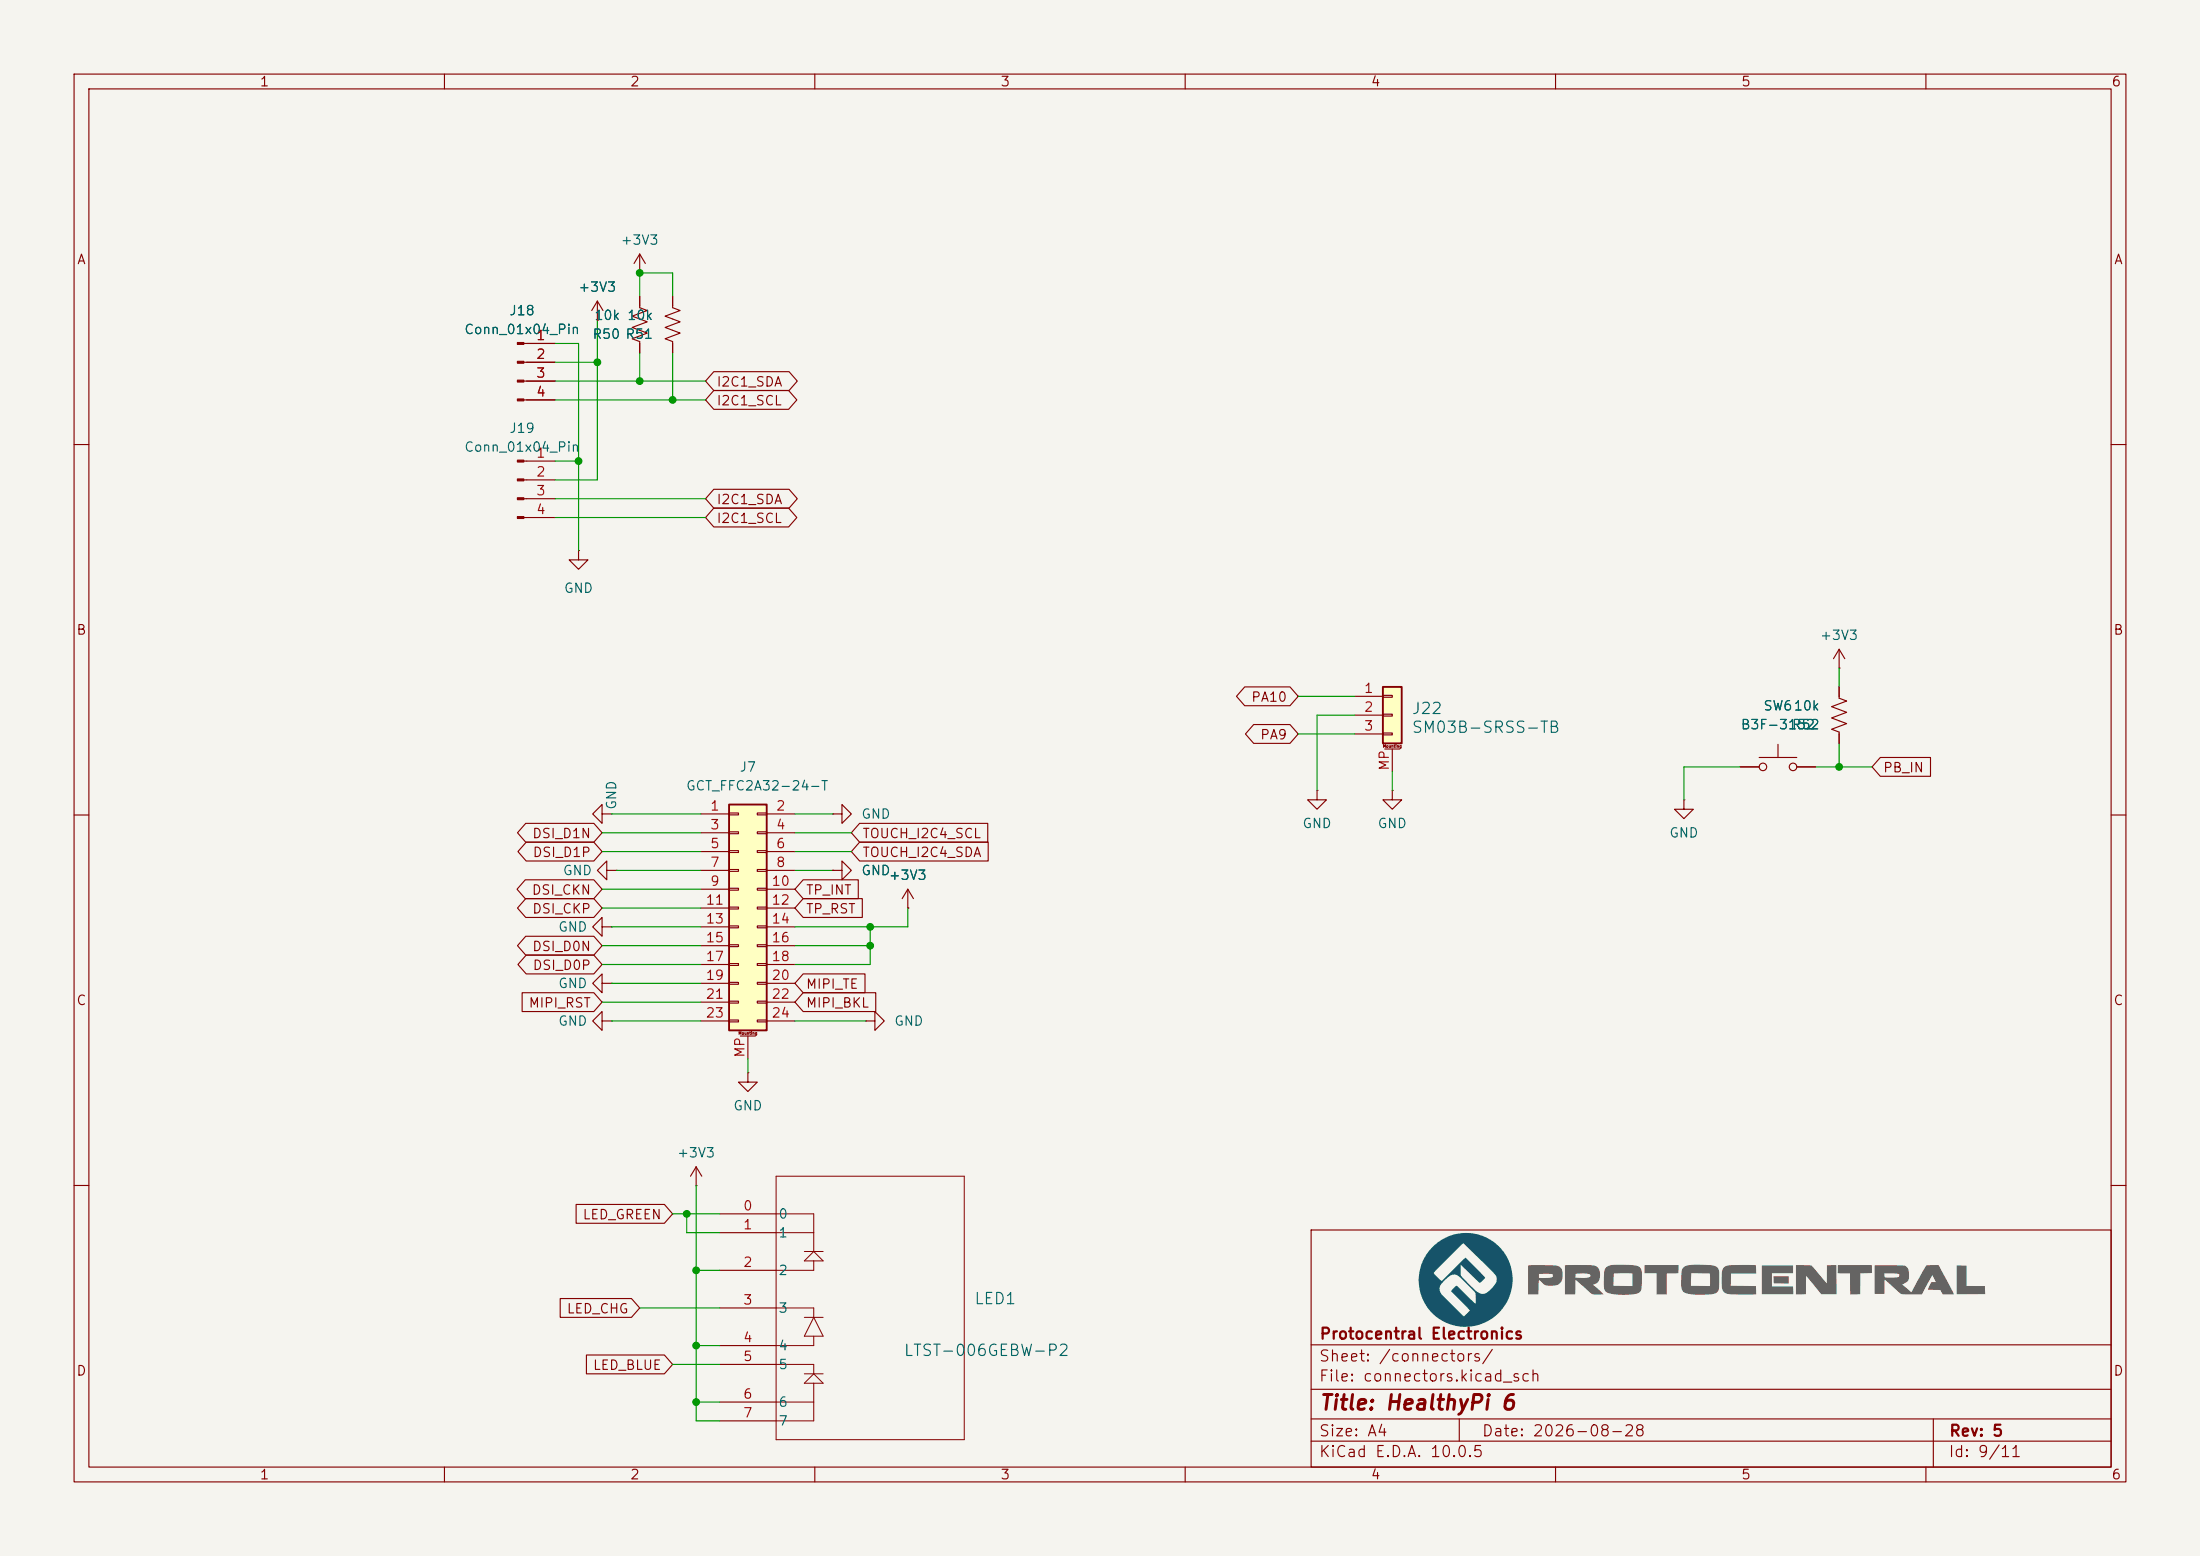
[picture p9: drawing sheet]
<svg xmlns="http://www.w3.org/2000/svg" width="297mm" height="210mm" viewBox="0 0 297 210" stroke-linecap="round" stroke-linejoin="round" font-family="sans-serif">
<path d="M0 0h297v210h-297z" fill="#f5f4ef" stroke="#f5f4ef" stroke-width=".14"/>
<g fill="none" stroke="#840000" stroke-width=".15">
<path d="M10 10h277v190h-277zM12 12h273v186h-273zM60 10v2M110 10v2M160 10v2M210 10v2M260 10v2M10 60h2M285 60h2M10 110h2M177.8 106.7v1.3h1.3l-1.3 1.2-1.3-1.2h1.3M177.8 106.7h.1"/>
<path d="M285 110h2M10 160h2M177 166h108v32h-108zM285 160h2M60 198v2M110 198v2M160 198v2M177 194.5h108M177 191.5h108M177 187.5h108M177 181.5h108M197 191.5v3"/>
<path d="M210 198v2M260 198v2M261 191.5v6.5"/>
</g>
<path d="M98.4 108.6h5.1v30.5h-5.1z" fill="#ffffc2"/>
<path d="M98.4 108.6h5.1v30.5h-5.1z" fill="none" stroke="#840000" stroke-width=".25"/>
<g fill="none" stroke="#840000" stroke-width=".15">
<path d="M86.4 36.8h.1M86.4 34.3v2.5M86.4 34.3l-.8 1.3M86.4 34.3l.7 1.3M70.7 46.4h4.2M70.7 48.9h4.2M70.7 51.4h4.2M70.7 54h4.2M80.6 43.2h.1M80.6 40.6l-.7 1.3M80.6 40.6l.8 1.3M80.6 40.6v2.6"/>
<path d="M86.4 40v1.5l1 .4-2.1 .8 2.1 .7-2.1 .8 2.1 .8-2.1 .7 1.1 .4v1.5M90.8 40v1.5l1 .4-2 .8 2 .7-2 .8 2 .8-2 .7 1 .4v1.5M70.7 62.2h4.2M70.7 64.8h4.2M70.7 67.3h4.2M70.7 69.9h4.2M78.1 74.3v1.3h1.3l-1.3 1.2-1.3-1.2h1.3M78.1 74.3h.1M248.3 92.7v1.5l1 .4-2 .8 2 .7-2 .8 2 .8-2 .7 1 .4v1.5M81.3 109.9v-1.3l-1.3 1.3 1.3 1.2v-1.2h1.2M81.9 117.5v-1.3l-1.3 1.3 1.3 1.2v-1.2h1.3M82.5 109.9h.1"/>
<path d="M83.2 117.5h.1M94.6 109.9h3.8M94.6 112.4h3.8M94.6 114.9h3.8M94.6 117.5h3.8M98.4 109.7h1.3v.3h-1.3zM98.4 112.3h1.3v.2h-1.3zM98.4 114.8h1.3v.3h-1.3zM98.4 117.3h1.3v.3h-1.3zM98.4 119.9h1.3v.2h-1.3zM102.2 109.7h1.3v.3h-1.3zM102.2 112.3h1.3v.2h-1.3z"/>
<path d="M102.2 114.8h1.3v.3h-1.3zM102.2 117.3h1.3v.3h-1.3zM102.2 119.9h1.3v.2h-1.3zM103.5 109.9h3.8M103.5 112.4h3.8M103.5 114.9h3.8M103.5 117.5h3.8M112.4 117.5h1.3v-1.3l1.2 1.3-1.2 1.2v-1.2M112.4 117.5h.1M112.4 109.9h1.3v-1.3l1.2 1.3-1.2 1.2v-1.2M112.4 109.9h.1M81.3 137.8v-1.3l-1.3 1.3 1.3 1.3v-1.3h1.2"/>
<path d="M81.3 125.1v-1.3l-1.3 1.3 1.3 1.3v-1.3h1.2M81.3 132.7v-1.3l-1.3 1.3 1.3 1.3v-1.3h1.2M82.5 137.8h.1M82.5 125.1h.1M82.5 132.7h.1M94.6 120h3.8M94.6 122.6h3.8M94.6 125.1h3.8M94.6 127.6h3.8M94.6 130.2h3.8M94.6 132.7h3.8M94.6 135.3h3.8"/>
<path d="M94.6 137.8h3.8M98.4 122.4h1.3v.3h-1.3zM98.4 125h1.3v.2h-1.3zM98.4 127.5h1.3v.3h-1.3zM98.4 130h1.3v.3h-1.3zM98.4 132.6h1.3v.2h-1.3zM98.4 135.1h1.3v.3h-1.3zM98.4 137.7h1.3v.2h-1.3zM99.9 139.8h2.1M101 139.8v3.1M102.2 122.4h1.3v.3h-1.3zM102.2 125h1.3v.2h-1.3z"/>
<path d="M102.2 127.5h1.3v.3h-1.3zM102.2 130h1.3v.3h-1.3zM102.2 132.6h1.3v.2h-1.3zM102.2 135.1h1.3v.3h-1.3zM102.2 137.7h1.3v.2h-1.3zM103.5 120h3.8M103.5 122.6h3.8M103.5 125.1h3.8M103.5 127.6h3.8M103.5 130.2h3.8M103.5 132.7h3.8M103.5 135.3h3.8"/>
<path d="M103.5 137.8h3.8M116.8 137.8h1.3v-1.3l1.3 1.3-1.3 1.3v-1.3M116.8 137.8h.1M94 157.5l-.8 1.3M94 157.5l.7 1.3M94 157.5v2.5M101 144.8v1.3h1.2l-1.2 1.2-1.3-1.2h1.3M101 144.8h.1M94 160h.1"/>
</g>
<g fill="#840000" stroke="#840000" stroke-width=".15">
<path d="M69.8 62.1h.9v.3h-.9z"/>
<path d="M69.8 64.6h.9v.3h-.9z"/>
<path d="M69.8 67.2h.9v.2h-.9z"/>
<path d="M69.8 69.7h.9v.3h-.9z"/>
<path d="M69.8 46.2h.9v.3h-.9z"/>
<path d="M69.8 48.8h.9v.2h-.9z"/>
<path d="M69.8 51.3h.9v.3h-.9z"/>
<path d="M69.8 53.8h.9v.3h-.9z"/>
</g>
<path d="M186.7 92.7h2.5v7.6h-2.5z" fill="#ffffc2"/>
<path d="M186.7 92.7h2.5v7.6h-2.5z" fill="none" stroke="#840000" stroke-width=".25"/>
<path d="M182.9 94h3.8M182.9 96.5h3.8M182.9 99.1h3.8M186.7 93.9h1.3v.2h-1.3zM186.7 96.4h1.3v.2h-1.3zM186.7 98.9h1.3v.3h-1.3zM186.9 101.1h2.1M188 106.7v1.3h1.2l-1.2 1.2-1.3-1.2h1.3M188 106.7h.1M188 101.1v3" fill="none" stroke="#840000" stroke-width=".15"/>
<path d="M193.3 168.4a6.3 6.3 0 0 1 8.4-.6 6.3 6.3 0 0 1 1.6 8.3 6.3 6.3 0 0 1-8.2 2.4 6.2 6.2 0 0 1-3.5-4.5h2.7a3.5 3.5 0 0 0 1.4 1.8l1.9 1.9 .8-.8-2.5-2.6 .3-.4a.52 .52 0 0 1 .5-.3l2.5 2.3a2.67 2.67 0 0 0-.1-1.5l-1.8-1.8a1.17 1.17 0 0 0-1.9-.1l-.2 .2a1.73 1.73 0 0 0-.9 1.3h-2.7l-.1-1.2 .1-1h2l1 1.1 3.3-3.2 2.3 2.4a.35 .35 0 0 1 .3 .4l-.8 .7-2.5-2.5v1.2a.79 .79 0 0 0 .5 .8l1.3 1.3a1.32 1.32 0 0 0 2.3 0l.1-.2a1.3 1.3 0 0 0 .5-1.7l-4.4-4.3-3.9 4h-2a6.2 6.2 0 0 1 1.7-3.4z" fill="#165369"/>
<g fill="#656463">
<path d="M206.3 170.8h.8a13.8 13.8 0 0 1 3.4 .1 1.63 1.63 0 0 1-.2 2.5 1.95 1.95 0 0 1-2.4-.5l-.1-.2-.1 2h-1.4v-2.2h2.9a.36 .36 0 0 0 .4-.5l-1.8-.1-.1 .1v.5h-1.4z"/>
<path d="M211.3 170.8l.7-.1a15 15 0 0 1 3.5 .2 1.52 1.52 0 0 1-.1 2.3l-.4 .2 1.5 1.3h-.9a1.32 1.32 0 0 1-1.3-.6l-1.6-1.4-.1 2h-1.3v-2.3l2.5 .1a1.1 1.1 0 0 0 .9-.2v-.1a.45 .45 0 0 0-.5-.3h-1.5v.5h-1.4z"/>
<path d="M216.9 171a3.7 3.7 0 0 1 2.2-.3h.7a2.3 2.3 0 0 1 1.7 .5 6.4 6.4 0 0 1-.1 3.1 3.2 3.2 0 0 1-2.2 .5l-.8-.1a2.15 2.15 0 0 1-1.8-.6l-.1-.6 3.9 .1v-1.7h-2.5l-.1 1.6h-1.3v-1.5a1.25 1.25 0 0 1 .4-1z"/>
<path d="M222 170.7h4.6v1.1l-1.6 .1v2.8h-1.4v-2.9h-1.6z"/>
<path d="M227.2 171.1a3.3 3.3 0 0 1 2.2-.4h1.3a1.16 1.16 0 0 1 1.4 .8v.3a5.4 5.4 0 0 1-.2 2.5 4.3 4.3 0 0 1-2.7 .4h-.6a1.47 1.47 0 0 1-1.6-.8v-.4l3.8 .1v-1.7l-2.5-.1v1.7h-1.3v-1.7z"/>
<path d="M232.8 171a4.4 4.4 0 0 1 2.3-.3l1.9 .1 .1 1.1h-3.4v1.6l3.3 .1 .1 1.1h-.6a13.8 13.8 0 0 1-3.6-.2 1.46 1.46 0 0 1-.5-1.5v-1.1a1.22 1.22 0 0 1 .4-.9z"/>
<path d="M239.4 172.3h2.1v.9h-.3a4 4 0 0 1-1.7-.1z"/>
<path d="M237.9 170.8h4.2v1h-2.9v1.8h2.9v1.1h-4.2z"/>
<path d="M242.5 170.8h1.6a.53 .53 0 0 1 .7 .3l1.8 2.1v-2.4h1.3v3.9h-2l-2.1-2.5v2.5h-1.3z"/>
<path d="M248.1 170.8l4.6-.1v1.1l-1.6 .1v2.8h-1.3v-2.8l-1.7-.1z"/>
<path d="M253.1 170.8h3.4a.98 .98 0 0 1 1.2 1.2 1.15 1.15 0 0 1-.9 1.4l1.2 1 2.1-3.6 1.6-.1 2.1 4h-1.5l-.2-.4a.34 .34 0 0 0-.5-.2h-1.3l.4-1 .6-.1-.4-.9-1.4 2.6h-2.8l-2.3-2v1.9h-1.3v-2.7h1.3v.5h1.4a.4 .4 0 0 0 .4 0 .4 .4 0 0 0 .2-.4l-.8-.1h-2.5z"/>
<path d="M264.2 170.8h1.3v2.8h2.5v1.1h-3.8z"/>
</g>
<g fill="none" stroke="#840000" stroke-width=".15">
<path d="M71.1 46.4h3.8M71.1 48.9h3.8M71.1 51.4h3.8M71.1 54h3.8M80.6 43.2h.1M86.4 40v1.3M86.4 46.4v1.2M90.8 40v1.3M90.8 46.4v1.2M96.4 52.7h10.1l1.1 1.3-1.1 1.2h-10.1l-1.2-1.2zM96.4 50.2h10.1l1.1 1.2-1.1 1.3h-10.1l-1.2-1.3zM96.4 68.6h10.1l1.1 1.3-1.1 1.2h-10.1l-1.2-1.2z"/>
<path d="M96.4 66h10.1l1.1 1.3-1.1 1.3h-10.1l-1.2-1.3zM168 92.7h6.1l1.2 1.3-1.2 1.3h-6.1l-1.1-1.3zM169.2 97.8h4.9l1.2 1.3-1.2 1.2h-4.9l-1.1-1.2zM248.3 90.2h.1M248.3 87.6l-.8 1.3M248.3 87.6l.7 1.3M248.3 87.6v2.6M248.3 92.7v1.3M248.3 99.1v1.2M70.9 118.7h9.3l1.1 1.3-1.1 1.3h-9.3l-1.1-1.3zM71 111.1h9.2l1.1 1.3-1.1 1.3h-9.2l-1.1-1.3zM71 113.7h9.2l1.1 1.2-1.1 1.3h-9.2l-1.1-1.3z"/>
<path d="M108.4 118.7h7.5v2.6h-7.5l-1.1-1.3zM112.4 117.5h.1M116 111.1h17.3v2.6h-17.3l-1.1-1.3zM116 113.7h17.4v2.5h-17.4l-1.1-1.3zM227.3 108v1.2h1.3l-1.3 1.3-1.2-1.3h1.2M227.3 108h.1M234.9 103.5h2.6M237.5 102.2h5.1M240 100.5v1.7M242.6 103.5h2.5M253.8 102.2h6.8v2.6h-6.8l-1.1-1.3zM70.5 134h9.7l1.1 1.3-1.1 1.2h-9.7z"/>
<path d="M71 126.4h9.2l1.1 1.2-1.1 1.3h-9.2l-1.1-1.3zM71 121.3h9.2l1.1 1.3-1.1 1.2h-9.2l-1.1-1.2zM71 128.9h9.2l1.1 1.3-1.1 1.2h-9.2l-1.1-1.2zM108.4 131.4h8.4v2.6h-8.4l-1.1-1.3zM108.4 121.3h8v2.5h-8l-1.1-1.2zM108.4 134h9.8v2.5h-9.8l-1.1-1.2zM122.6 122.6h.1M122.6 120l-.8 1.3M122.6 120l.7 1.3M122.6 120v2.6M75.6 175.3h9.6l1.2 1.2-1.2 1.3h-9.6zM77.8 162.6h11.9l1.1 1.2-1.1 1.3h-11.9z"/>
<path d="M97.2 163.8h7.6M97.2 166.4h7.6M97.2 171.5h7.6M97.2 176.5h7.6M79.2 182.9h10.5l1.1 1.3-1.1 1.2h-10.5zM97.2 181.6h7.6M97.2 184.2h7.6M97.2 189.2h7.6M97.2 191.8h7.6"/>
<circle cx="238" cy="103.5" r=".51"/>
<circle cx="242.1" cy="103.5" r=".51"/>
</g>
<g fill="none" stroke="#840000" stroke-width=".14">
<path d="M104.8 158.8h25.4v35.5h-25.4zM104.8 163.8h5.1v5.1M104.8 176.5h5.1v1.3M104.8 166.4h5.1M108.6 168.9h2.5M108.6 170.2l1.3-1.3 1.2 1.3zM108.6 177.8h2.5M109.9 170.2v1.3h-5.1M109.9 177.8l1.2 2.5h-2.5zM104.8 184.2h5.1v1.2M104.8 189.2h5.1M108.6 186.7l1.3-1.3 1.2 1.3z"/>
<path d="M108.6 185.4h2.5M109.9 180.3v1.3h-5.1M109.9 186.7v5.1h-5.1"/>
</g>
<g fill="none" stroke="#009600" stroke-width=".15">
<path d="M74.9 54h20.3M74.9 51.4h20.3M74.9 48.9h5.7M74.9 46.4h3.2v27.9M80.6 43.2v21.6h-5.7M86.4 40v-3.2h4.4v3.2M86.4 47.6v3.8M90.8 47.6v6.4M74.9 67.3h20.3M74.9 62.2h3.2M74.9 69.9h20.3M175.3 94h7.6"/>
<path d="M175.3 99.1h7.6M182.9 96.5h-5.1v10.2M248.3 90.2v2.5M81.3 114.9h13.3M81.3 112.4h13.3M82.5 109.9h12.1M83.2 117.5h11.4M107.3 117.5h5.1M107.3 114.9h7.6M107.3 112.4h7.6M107.3 109.9h5.1M188 104.1v2.6"/>
<path d="M234.9 103.5h-7.6v4.5M245.1 103.5h7.6M248.3 100.3v3.2M81.3 130.2h13.3M81.3 127.6h13.3M81.3 122.6h13.3M81.3 120h13.3M81.3 135.3h13.3M82.5 125.1h12.1M82.5 132.7h12.1M82.5 137.8h12.1M107.3 127.6h10.2"/>
<path d="M107.3 137.8h9.5M117.5 125.1v5.1h-10.2M122.6 122.6v2.5h-15.3M101 142.9v1.9M86.4 176.5h10.8M90.8 163.8h6.4M92.7 163.8v2.6h4.5M94 160v31.8h3.2M94 171.5h3.2M90.8 184.2h6.4M94 181.6h3.2M94 189.2h3.2"/>
</g>
<g fill="#009600" stroke="#009600" stroke-width=".14">
<circle cx="86.4" cy="36.8" r=".46"/>
<circle cx="117.5" cy="127.6" r=".46"/>
<circle cx="117.5" cy="125.1" r=".46"/>
<circle cx="86.4" cy="51.4" r=".46"/>
<circle cx="80.6" cy="48.9" r=".46"/>
<circle cx="94" cy="171.5" r=".46"/>
<circle cx="94" cy="189.2" r=".46"/>
<circle cx="94" cy="181.6" r=".46"/>
<circle cx="92.7" cy="163.8" r=".46"/>
<circle cx="90.8" cy="54" r=".46"/>
<circle cx="78.1" cy="62.2" r=".46"/>
<circle cx="248.3" cy="103.5" r=".46"/>
</g>
<text font-size="2" fill="#840000" x="178" y="190.8">Title: HealthyPi 6</text>
<g font-size="1.5" fill="#006464">
<text x="190.5" y="96.8">J22</text>
<text x="190.5" y="99.3">SM03B-SRSS-TB</text>
<text x="131.4" y="176.4">LED1</text>
<text x="121.9" y="183.4">LTST-006GEBW-P2</text>
</g>
<g font-size="1.5" fill="#840000">
<text x="178" y="184.1">Sheet: /connectors/</text>
<text x="178" y="181.1">Protocentral Electronics</text>
<text x="178" y="186.8">File: connectors.kicad_sch</text>
<text x="178" y="197">KiCad E.D.A. 10.0.5</text>
<text x="178" y="194.2">Size: A4</text>
<text x="200" y="194.2">Date: 2026-08-28</text>
<text x="263" y="197">Id: 9/11</text>
<text x="263" y="194.2">Rev: 5</text>
</g>
<g font-size="1.3" fill="#840000">
<text x="35" y="12">1</text>
<text x="85" y="12">2</text>
<text x="135" y="12">3</text>
<text x="185" y="12">4</text>
<text x="235" y="12">5</text>
<text x="285" y="12">6</text>
<text x="10.3" y="36">A</text>
<text x="285.3" y="36">A</text>
<text x="96.7" y="52.5">I2C1_SDA</text>
<text x="96.7" y="55">I2C1_SCL</text>
<text x="96.7" y="70.9">I2C1_SCL</text>
<text x="96.7" y="68.4">I2C1_SDA</text>
<text x="10.2" y="86">B</text>
<text x="285.2" y="86">B</text>
<text x="168.8" y="95">PA10</text>
<text x="170" y="100.1">PA9</text>
<text x="254.1" y="104.6">PB_IN</text>
<text x="71.8" y="113.4">DSI_D1N</text>
<text x="116.3" y="113.4">TOUCH_I2C4_SCL</text>
<text x="71.8" y="116">DSI_D1P</text>
<text x="116.3" y="116">TOUCH_I2C4_SDA</text>
<text x="71.7" y="121.1">DSI_CKN</text>
<text x="71.8" y="123.6">DSI_CKP</text>
<text x="108.7" y="123.6">TP_RST</text>
<text x="108.7" y="121.1">TP_INT</text>
<text x="71.8" y="128.7">DSI_D0N</text>
<text x="71.8" y="131.2">DSI_D0P</text>
<text x="10.2" y="136">C</text>
<text x="71.3" y="136.3">MIPI_RST</text>
<text x="108.7" y="133.8">MIPI_TE</text>
<text x="108.7" y="136.3">MIPI_BKL</text>
<text x="285.2" y="136">C</text>
<text x="78.6" y="164.9">LED_GREEN</text>
<text x="76.4" y="177.6">LED_CHG</text>
<text x="10.2" y="186">D</text>
<text x="80" y="185.2">LED_BLUE</text>
<text x="285.2" y="186">D</text>
<text x="35" y="200">1</text>
<text x="85" y="200">2</text>
<text x="135" y="200">3</text>
<text x="185" y="200">4</text>
<text x="235" y="200">5</text>
<text x="285" y="200">6</text>
</g>
<g font-size="1.3" fill="#006464">
<text x="83.7" y="33.3">+3V3</text>
<text x="78" y="39.7">+3V3</text>
<text x="62.6" y="45.4">Conn_01x04_Pin</text>
<text x="68.7" y="42.9">J18</text>
<text x="79.9" y="46">R50 R51</text>
<text x="80.1" y="43.5">10k 10k</text>
<text x="68.7" y="58.7">J19</text>
<text x="62.6" y="61.3">Conn_01x04_Pin</text>
<text x="76" y="80.3">GND</text>
<text x="245.6" y="86.7">+3V3</text>
<text x="234.9" y="98.8">B3F-3152</text>
<text x="238" y="96.2">SW610k</text>
<text x="241.8" y="98.8">R52</text>
<text x="92.5" y="107">GCT_FFC2A32-24-T</text>
<text x="99.7" y="104.5">J7</text>
<text x="83.5" y="109.4" transform="rotate(-90 83.5 109.4)">GND</text>
<text x="116.2" y="110.8">GND</text>
<text x="175.7" y="112.1">GND</text>
<text x="185.9" y="112.1">GND</text>
<text x="225.3" y="113.4">GND</text>
<text x="75.9" y="118.4">GND</text>
<text x="116.2" y="118.4">GND</text>
<text x="119.9" y="119.1">+3V3</text>
<text x="75.3" y="126.1">GND</text>
<text x="75.3" y="133.7">GND</text>
<text x="75.3" y="138.8">GND</text>
<text x="120.6" y="138.8">GND</text>
<text x="98.9" y="150.2">GND</text>
<text x="91.3" y="156.5">+3V3</text>
<text x="105" y="164.8">0</text>
<text x="105" y="167.3">1</text>
<text x="105" y="172.4">2</text>
<text x="105" y="177.5">3</text>
<text x="105" y="182.6">4</text>
<text x="105" y="185.1">5</text>
<text x="105" y="190.2">6</text>
<text x="105" y="192.7">7</text>
</g>
<g font-size="1.3" fill="#a90000">
<text x="72.3" y="46.2">1</text>
<text x="72.3" y="48.8">2</text>
<text x="72.3" y="51.3">3</text>
<text x="72.3" y="53.8">4</text>
<text x="72.3" y="62.1">1</text>
<text x="72.3" y="64.6">2</text>
<text x="72.3" y="67.2">3</text>
<text x="72.3" y="69.7">4</text>
<text x="184.1" y="93.8">1</text>
<text x="184.1" y="96.4">2</text>
<text x="184.1" y="98.9">3</text>
<text x="187.8" y="104.1" transform="rotate(-90 187.8 104.1)">MP</text>
<text x="95.8" y="109.7">1</text>
<text x="95.8" y="112.3">3</text>
<text x="104.7" y="109.7">2</text>
<text x="104.7" y="112.3">4</text>
<text x="95.8" y="114.8">5</text>
<text x="95.8" y="117.3">7</text>
<text x="95.8" y="119.9">9</text>
<text x="104.1" y="119.9">10</text>
<text x="104.7" y="114.8">6</text>
<text x="104.7" y="117.3">8</text>
<text x="95.2" y="122.4">11</text>
<text x="95.2" y="125">13</text>
<text x="104.1" y="122.4">12</text>
<text x="104.1" y="125">14</text>
<text x="95.2" y="127.5">15</text>
<text x="95.2" y="130">17</text>
<text x="104.1" y="127.5">16</text>
<text x="104.1" y="130">18</text>
<text x="95.2" y="132.6">19</text>
<text x="95.2" y="135.1">21</text>
<text x="95.2" y="137.7">23</text>
<text x="104.1" y="132.6">20</text>
<text x="104.1" y="135.1">22</text>
<text x="104.1" y="137.7">24</text>
<text x="100.8" y="142.8" transform="rotate(-90 100.8 142.8)">MP</text>
<text x="100.2" y="163.7">0</text>
<text x="100.2" y="166.2">1</text>
<text x="100.2" y="171.3">2</text>
<text x="100.2" y="176.4">3</text>
<text x="100.2" y="181.5">4</text>
<text x="100.2" y="184">5</text>
<text x="100.2" y="189.1">6</text>
<text x="100.2" y="191.6">7</text>
</g>
<g font-size=".4" fill="#840000">
<text x="186.6" y="101">Mounting</text>
<text x="99.6" y="139.7">Mounting</text>
</g>
</svg>
